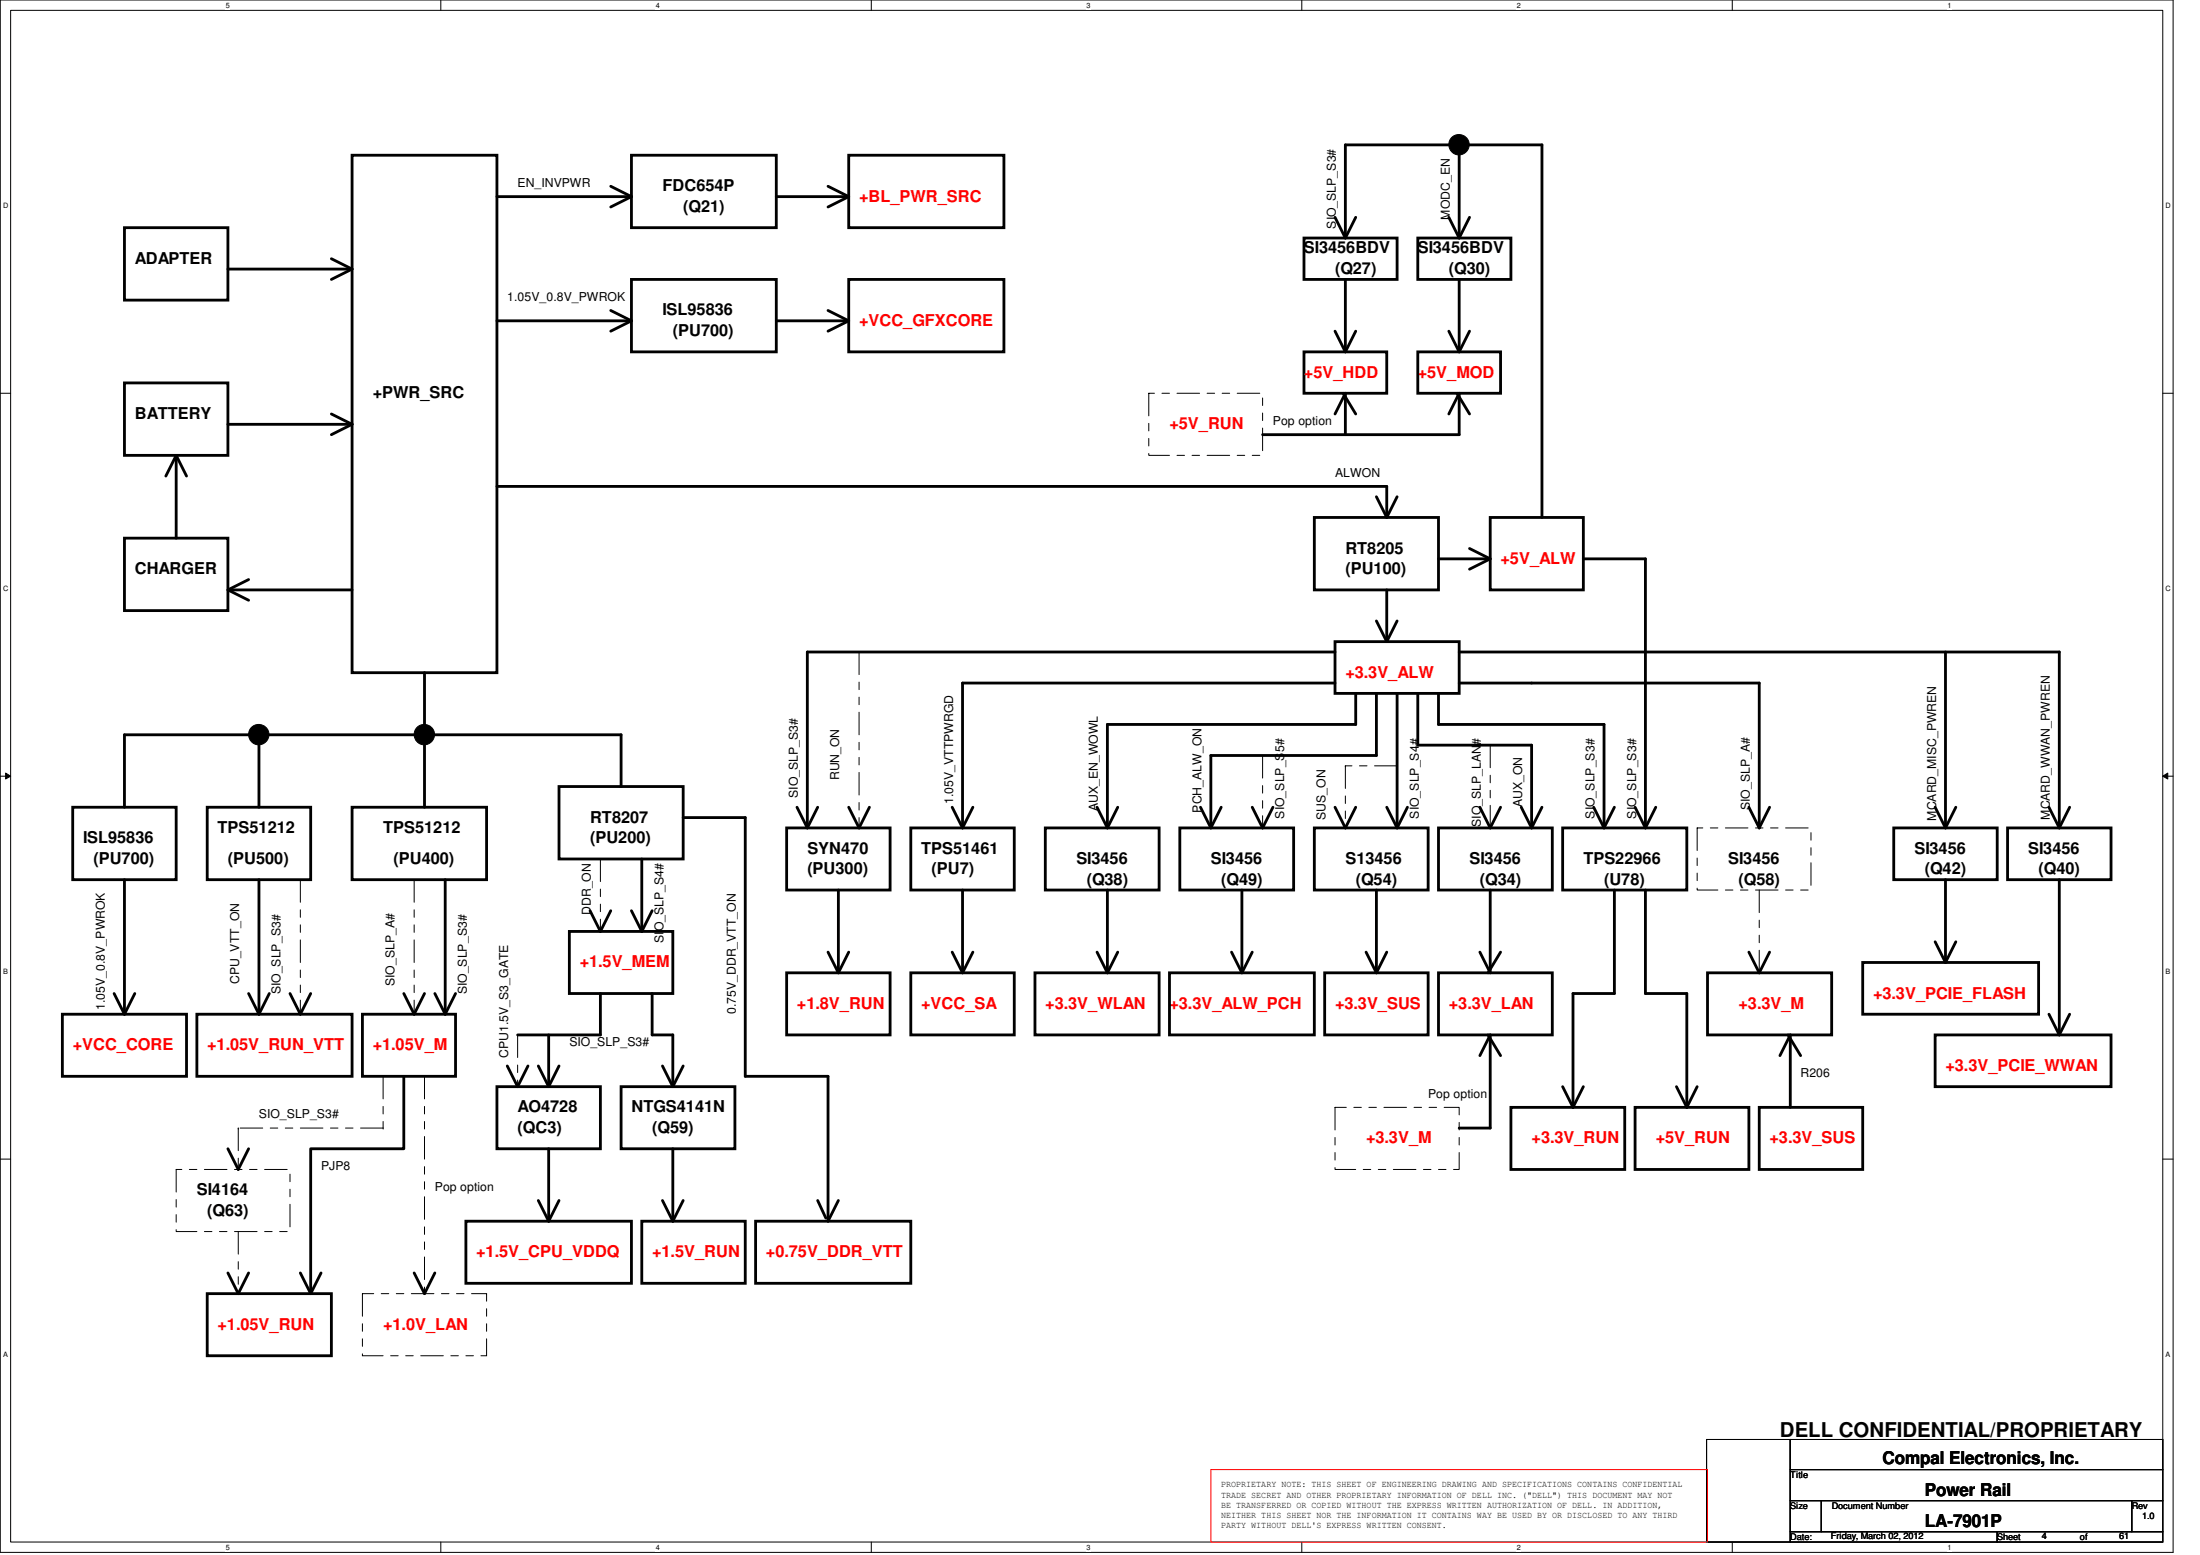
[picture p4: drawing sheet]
<svg xmlns="http://www.w3.org/2000/svg" width="297mm" height="210mm" viewBox="0 0 297 210" stroke-linecap="round" stroke-linejoin="round" font-family="sans-serif">
<path d="M0 0h293.4v209.5h-293.4zM1.4 1.4h290.6v206.8h-290.6z" fill="none" stroke="#000" stroke-width=".14"/>
<g fill="#fff">
<path d="M30.5 .2h.5v1.1h-.5z"/>
<path d="M30.5 208.3h.5v1.1h-.5z"/>
</g>
<path d="M59.5 0v1.4M59.5 208.2v1.3" fill="none" stroke="#000" stroke-width=".14"/>
<g fill="#fff">
<path d="M88.6 .2h.5v1.1h-.5z"/>
<path d="M88.6 208.3h.5v1.1h-.5z"/>
</g>
<path d="M117.6 0v1.4M117.6 208.2v1.3" fill="none" stroke="#000" stroke-width=".14"/>
<g fill="#fff">
<path d="M146.7 .2h.5v1.1h-.5z"/>
<path d="M146.7 208.3h.5v1.1h-.5z"/>
</g>
<path d="M175.8 0v1.4M175.8 208.2v1.3" fill="none" stroke="#000" stroke-width=".14"/>
<g fill="#fff">
<path d="M204.8 .2h.6v1.1h-.6z"/>
<path d="M204.8 208.3h.6v1.1h-.6z"/>
</g>
<path d="M233.9 0v1.4M233.9 208.2v1.3" fill="none" stroke="#000" stroke-width=".14"/>
<g fill="#fff">
<path d="M262.9 .2h.6v1.1h-.6z"/>
<path d="M262.9 208.3h.6v1.1h-.6z"/>
<path d="M.4 27.2h.7v1.1h-.7z"/>
<path d="M292.4 27.2h.7v1.1h-.7z"/>
<path d="M.4 78.9h.7v1.1h-.7z"/>
<path d="M292.4 78.9h.7v1.1h-.7z"/>
</g>
<path d="M0 53.1h1.4M292 53.1h1.4" fill="none" stroke="#000" stroke-width=".14"/>
<g fill="#fff">
<path d="M.4 130.6h.7v1.1h-.7z"/>
<path d="M292.4 130.6h.6v1.1h-.6z"/>
</g>
<path d="M0 104.8h1.4M.8 104.4l.6 .4-.6 .4zM292 104.8h1.4M292 104.8l.7-.4v.8z" fill="none" stroke="#000" stroke-width=".14"/>
<path d="M.8 104.4l.6 .4-.6 .4zM292 104.8l.7-.4v.8z" fill="#000"/>
<g fill="#fff">
<path d="M.4 182.3h.7v1.1h-.7z"/>
<path d="M292.4 182.3h.6v1.1h-.6z"/>
</g>
<g fill="none" stroke="#000" stroke-width=".14">
<path d="M0 156.5h1.4M292 156.5h1.4M230.4 194.3h11.3v13.9h-11.3zM241.7 194.3h50.3v4.1h-50.3zM241.7 198.4h50.3v4.2h-50.3zM241.7 202.6h4.2v4.2h-4.2zM241.7 206.8h28v1.4h-28zM245.9 202.6h41.9v4.2h-41.9zM269.7 206.8h22.3v1.4h-22.3zM287.8 202.6h4.2v4.2h-4.2z"/>
<circle cx="197" cy="19.5" r="1.38"/>
<circle cx="34.9" cy="99.2" r="1.38"/>
<circle cx="57.3" cy="99.2" r="1.38"/>
</g>
<g fill="none" stroke="#000" stroke-width=".14" stroke-dasharray="3 1 1 1 1 1">
<path d="M155.1 53.1h15.4v8.4h-15.4zM116 88v23.8M40.6 118.7v18.2M55.9 118.7v18.2M81.1 116v9.7M116 111.8h.1M170.5 102v9.8M170.5 111.8h.1M181.6 103.4v8.4M181.6 111.8h.1M181.6 103.4h.1M188.6 103.4h-7"/>
<path d="M201.2 100.6v11.2M201.2 111.8h.1M229.1 111.8h15.4v8.3h-15.4zM40.6 136.9h.1M55.9 136.9h.1M69.9 139.7v7M81.1 125.7h.1M237.5 120.1v11.2M237.5 131.3h.1M23.8 157.9h15.4v8.3h-15.4zM32.2 152.3h.1M32.2 152.3v5.6"/>
<path d="M32.2 157.9h.1M51.7 145.3v7M51.7 152.3h.1M51.7 152.3h-19.5M57.3 145.3v29.3M69.9 146.7h.1M180.3 149.5h16.7v8.4h-16.7zM32.2 166.2v8.4M32.2 174.6h.1M48.9 174.6h16.8v8.4h-16.8zM57.3 174.6h.1"/>
</g>
<g fill="none" stroke="#000" stroke-width=".38">
<path d="M197 19.6v12.5M16.8 30.7h14v9.8h-14zM30.8 36.3h16.7M44.7 34.9l2.8 1.4M47.5 36.3l-2.8 1.4M47.5 21h19.6v69.8h-19.6zM67.1 26.5h18.2M82.5 25.1l2.8 1.4M85.3 26.5l-2.8 1.4M85.3 21h19.5v9.7h-19.5zM85.3 37.7h19.5v9.8h-19.5zM104.8 26.5h9.8"/>
<path d="M111.8 25.1l2.8 1.4M114.6 26.5l-2.8 1.4M114.6 21h20.9v9.7h-20.9zM114.6 37.7h20.9v9.8h-20.9zM176.1 32.1h12.5v5.6h-12.5zM180.3 29.3l1.3 2.8M181.6 32.1v-12.5h26.6v50.2M181.6 37.7v9.8M183 29.3l-1.4 2.8M191.4 32.1h12.6v5.6h-12.6zM195.6 29.3l1.4 2.8M197 37.7v9.8"/>
<path d="M198.4 29.3l-1.4 2.8M16.8 51.7h14v9.8h-14zM30.8 57.3h16.7M44.7 55.9l2.8 1.4M47.5 57.3l-2.8 1.4M67.1 43.3h18.2M82.5 41.9l2.8 1.4M85.3 43.3l-2.8 1.4M104.8 43.3h9.8M111.8 41.9l2.8 1.4M114.6 43.3l-2.8 1.4M176.1 47.5h11.1v5.6h-11.1z"/>
<path d="M180.3 44.7l1.3 2.8M180.3 55.9l1.3-2.8v5.6M181.4 53.1l1.6 2.8M183 44.7l-1.4 2.8M191.4 47.5h11.2v5.6h-11.2zM195.6 44.7l1.4 2.8M195.6 55.9l1.4-2.8v5.6h-26.5M196.7 53.1l1.7 2.8M198.4 44.7l-1.4 2.8M16.8 72.6h14v9.8h-14zM23.8 61.5l-1.4 2.8M23.8 61.5l1.4 2.8"/>
<path d="M23.8 61.5v11.1M30.8 79.6h16.7M33.6 78.2l-2.8 1.4 2.8 1.4M67.1 65.7h120.1v4.1M177.5 69.8h16.7v9.8h-16.7zM185.8 67.1l1.4 2.8 1.4-2.8M187.2 79.6v7M194.2 75.4h7M198.4 74l2.8 1.4-2.8 1.4M201.2 69.8h12.6v9.8h-12.6zM213.8 75.4h8.4v36.4M35 99.2v9.8"/>
<path d="M57.3 90.8v18.2M180.3 88h-71.3v23.8M180.3 92.2h-50.3v19.6M180.3 86.6h16.7v7h-16.7zM183 93.6v4.2h-33.5v14M185.8 93.6v8.4h-22.3v9.8M185.8 83.8l1.4 2.8 1.4-2.8M188.6 93.6v18.2M191.4 93.6v7h15.4v11.2M194.2 93.6v4.2h22.4v14M197 88h81v23.8M197 92.2h40.5v19.6"/>
<path d="M262.7 88v23.8M9.8 109h14v9.7h-14zM16.8 118.7v18.2M28 109h13.9v9.7h-13.9zM35 118.7v18.2M47.5 109h18.2v9.7h-18.2zM60.1 118.7v18.2M75.5 106.2h16.7v9.8h-16.7zM83.9 106.2v-7h-67.1v9.8M86.7 116v9.7M92.2 110.4h8.4v34.9h11.2v19.5l1.4-2.7M106.2 111.8h14v8.3h-14z"/>
<path d="M107.6 109l1.4 2.8M110.4 109l-1.4 2.8M114.6 109l1.4 2.8 1.4-2.8M123 111.8h13.9v8.3h-13.9zM128.6 109l1.4 2.8M131.4 109l-1.4 2.8M141.1 111.8h15.4v8.3h-15.4zM148.1 109l1.4 2.8M150.9 109l-1.4 2.8M159.3 111.8h15.4v8.3h-15.4zM162.1 109l1.4 2.8M164.9 109l-1.4 2.8"/>
<path d="M169.1 109l1.4 2.8 1.4-2.8M177.5 111.8h15.3v8.3h-15.3zM180.3 109l1.3 2.8 1.4-2.8M187.2 109l1.4 2.8M190 109l-1.4 2.8M194.2 111.8h15.4v8.3h-15.4zM199.8 109l1.4 2.8 1.4-2.8M205.4 109l1.4 2.8M208.2 109l-1.4 2.8M211 111.8h16.7v8.3h-16.7zM215.2 109l1.4 2.8M218 109l-1.4 2.8"/>
<path d="M220.8 109l1.4 2.8M223.6 109l-1.4 2.8M236.1 109l1.4 2.8M238.9 109l-1.4 2.8M255.7 111.8h14v6.9h-14zM261.3 109l1.4 2.8M262.7 118.7v11.2M264.1 109l-1.4 2.8M271.1 111.8h13.9v6.9h-13.9zM276.6 109l1.4 2.8M278 118.7v21M279.4 109l-1.4 2.8"/>
<path d="M8.4 136.9h16.8v8.4h-16.8zM15.4 134.1l1.4 2.8M18.2 134.1l-1.4 2.8M26.6 136.9h20.9v8.4h-20.9zM33.6 134.1l1.4 2.8M36.4 134.1l-1.4 2.8M39.2 134.1l1.4 2.8 1.3-2.8M48.9 136.9h12.6v8.4h-12.6zM54.5 134.1l1.4 2.8 1.4-2.8M58.7 134.1l1.4 2.8M61.5 134.1l-1.4 2.8M74.1 139.7v7"/>
<path d="M76.9 125.7h13.9v8.4h-13.9zM79.7 122.9l1.4 2.8 1.4-2.8M81.1 134.1v5.6h-11.2M85.3 122.9l1.4 2.8M88 134.1v5.6h2.8v7M88 122.9l-1.3 2.8M106.2 131.3h14v8.4h-14zM111.8 128.5l1.4 2.8M113.2 120.1v11.2M114.6 128.5l-1.4 2.8M123 131.3h13.9v8.4h-13.9zM128.6 128.5l1.4 2.8"/>
<path d="M130 120.1v11.2M131.4 128.5l-1.4 2.8M139.7 131.3h16.8v8.4h-16.8zM148.1 128.5l1.4 2.8M149.5 120.1v11.2M150.9 128.5l-1.4 2.8M157.9 131.3h19.6v8.4h-19.6zM166.3 128.5l1.4 2.8M167.7 120.1v11.2M169.1 128.5l-1.4 2.8M178.9 131.3h13.9v8.4h-13.9zM184.4 128.5l1.4 2.8"/>
<path d="M185.8 120.1v11.2M187.2 128.5l-1.4 2.8M194.2 131.3h15.4v8.4h-15.4zM200.9 139.7l1.7 2.8M201.2 120.1v11.2l-1.4-2.8M202.6 128.5l-1.7 2.8M218 120.1v14h-5.6v15.4M222.2 120.1v14h5.5v15.4M230.5 131.3h16.8v8.4h-16.8zM236.1 128.5l1.4 2.8 1.4-2.8M241.4 139.7l1.7 2.8M251.5 129.9h23.7v7h-23.7z"/>
<path d="M261.3 127.1l1.4 2.8M261.3 139.7h23.7v7h-23.7zM264.1 127.1l-1.4 2.8M276.6 136.9l1.4 2.8M279.4 136.9l-1.4 2.8M30.8 155.1l1.4 2.8 1.4-2.8M54.5 145.3v9.8h-12.6v19.5M67.1 146.7h14v8.4h-14zM68.5 143.9l1.4 2.8 1.4-2.8M72.7 143.9l1.4 2.8M74.1 155.1v9.7M75.5 143.9l-1.4 2.8"/>
<path d="M83.9 146.7h15.3v8.4h-15.3zM89.4 143.9l1.4 2.8M90.8 155.1v9.7M92.2 143.9l-1.4 2.8M199.8 142.5l1.4-2.8v12.6h-4.2M204 149.5h15.4v8.4h-15.4zM211 146.7l1.4 2.8M213.8 146.7l-1.4 2.8M220.8 149.5h15.3v8.4h-15.3zM226.4 146.7l1.3 2.8M229.1 146.7l-1.4 2.8M237.5 149.5h14v8.4h-14z"/>
<path d="M240.3 142.5l1.4-2.8v9.8M28 174.6h16.7v8.4h-16.7zM30.8 171.8l1.4 2.8 1.4-2.8M40.6 171.8l1.3 2.8M43.3 171.8l-1.4 2.8M55.9 171.8l1.4 2.8 1.4-2.8M62.9 164.8h22.4v8.4h-22.4zM72.7 162.1l1.4 2.7M75.5 162.1l-1.4 2.7M86.7 164.8h13.9v8.4h-13.9zM89.4 162.1l1.4 2.7M92.2 162.1l-1.4 2.7"/>
<path d="M102 164.8h21v8.4h-21zM110.4 162.1l1.1 2.3"/>
</g>
<g fill="#000">
<circle cx="197" cy="19.5" r="1.38"/>
<circle cx="34.9" cy="99.2" r="1.38"/>
<circle cx="57.3" cy="99.2" r="1.38"/>
</g>
<path d="M163.5 198.4h67v9.8h-67z" fill="none" stroke="#f00" stroke-width=".14"/>
<text font-size="2.8" x="240.3" y="194">DELL CONFIDENTIAL/PROPRIETARY</text>
<g font-size="2.4">
<text x="254.2" y="197.7">Compal Electronics, Inc.</text>
<text x="259.9" y="202">Power Rail</text>
<text x="259.9" y="206.2">LA-7901P</text>
</g>
<g font-size="2.2">
<text x="89.4" y="25.8">FDC654P</text>
<text x="92.2" y="28.6">(Q21)</text>
<text x="18.2" y="35.6">ADAPTER</text>
<text x="176.1" y="34.2">SI3456BDV</text>
<text x="191.4" y="34.2">SI3456BDV</text>
<text x="180.3" y="37">(Q27)</text>
<text x="195.6" y="37">(Q30)</text>
<text x="89.4" y="42.6">ISL95836</text>
<text x="90.8" y="45.4">(PU700)</text>
<text x="50.3" y="53.8">+PWR_SRC</text>
<text x="18.2" y="56.6">BATTERY</text>
<text x="18.2" y="77.5">CHARGER</text>
<text x="181.6" y="74.7">RT8205</text>
<text x="181.6" y="77.5">(PU100)</text>
<text x="11.2" y="113.8">ISL95836</text>
<text x="29.4" y="112.4">TPS51212</text>
<text x="51.7" y="112.4">TPS51212</text>
<text x="79.7" y="111">RT8207</text>
<text x="79.7" y="113.8">(PU200)</text>
<text x="12.6" y="116.6">(PU700)</text>
<text x="30.8" y="116.6">(PU500)</text>
<text x="53.1" y="116.6">(PU400)</text>
<text x="109" y="118">(PU300)</text>
<text x="109" y="115.2">SYN470</text>
<text x="124.4" y="115.2">TPS51461</text>
<text x="125.8" y="118">(PU7)</text>
<text x="145.3" y="116.6">SI3456</text>
<text x="146.7" y="119.4">(Q38)</text>
<text x="163.5" y="116.6">SI3456</text>
<text x="164.9" y="119.4">(Q49)</text>
<text x="181.6" y="116.6">S13456</text>
<text x="183" y="119.4">(Q54)</text>
<text x="198.4" y="116.6">SI3456</text>
<text x="199.8" y="119.4">(Q34)</text>
<text x="213.8" y="116.6">TPS22966</text>
<text x="216.6" y="119.4">(U78)</text>
<text x="233.3" y="116.6">SI3456</text>
<text x="234.7" y="119.4">(Q58)</text>
<text x="258.5" y="115.2">SI3456</text>
<text x="259.9" y="118">(Q42)</text>
<text x="273.9" y="115.2">SI3456</text>
<text x="275.2" y="118">(Q40)</text>
<text x="69.9" y="150.2">AO4728</text>
<text x="69.9" y="153">(QC3)</text>
<text x="85.3" y="150.2">NTGS4141N</text>
<text x="88" y="153">(Q59)</text>
<text x="26.6" y="161.3">SI4164</text>
<text x="28" y="164.1">(Q63)</text>
</g>
<g font-size="2.2" fill="#f00">
<text x="116" y="27.2">+BL_PWR_SRC</text>
<text x="116" y="44">+VCC_GFXCORE</text>
<text x="176.1" y="51">+5V_HDD</text>
<text x="191.4" y="51">+5V_MOD</text>
<text x="157.9" y="58">+5V_RUN</text>
<text x="202.6" y="76.1">+5V_ALW</text>
<text x="181.6" y="91.5">+3.3V_ALW</text>
<text x="78.3" y="130.6">+1.5V_MEM</text>
<text x="107.6" y="136.2">+1.8V_RUN</text>
<text x="124.4" y="136.2">+VCC_SA</text>
<text x="141.1" y="136.2">+3.3V_WLAN</text>
<text x="157.9" y="136.2">+3.3V_ALW_PCH</text>
<text x="180.3" y="136.2">+3.3V_SUS</text>
<text x="195.6" y="136.2">+3.3V_LAN</text>
<text x="234.7" y="136.2">+3.3V_M</text>
<text x="252.9" y="134.8">+3.3V_PCIE_FLASH</text>
<text x="9.8" y="141.8">+VCC_CORE</text>
<text x="28" y="141.8">+1.05V_RUN_VTT</text>
<text x="50.3" y="141.8">+1.05V_M</text>
<text x="262.7" y="144.6">+3.3V_PCIE_WWAN</text>
<text x="184.4" y="154.3">+3.3V_M</text>
<text x="206.8" y="154.3">+3.3V_RUN</text>
<text x="223.6" y="154.3">+5V_RUN</text>
<text x="238.9" y="154.3">+3.3V_SUS</text>
<text x="64.3" y="169.7">+1.5V_CPU_VDDQ</text>
<text x="88" y="169.7">+1.5V_RUN</text>
<text x="103.4" y="169.7">+0.75V_DDR_VTT</text>
<text x="29.4" y="179.5">+1.05V_RUN</text>
<text x="51.7" y="179.5">+1.0V_LAN</text>
</g>
<g font-size="1.7">
<text x="69.9" y="25.2">EN_INVPWR</text>
<text x="195.7" y="29.6" transform="rotate(-90 195.7 29.6)">MODC_EN</text>
<text x="180.4" y="30.9" transform="rotate(-90 180.4 30.9)">SIO_SLP_S3#</text>
<text x="68.5" y="40.6">1.05V_0.8V_PWROK</text>
<text x="171.9" y="57.4">Pop option</text>
<text x="180.3" y="64.3">ALWON</text>
<text x="107.7" y="107.7" transform="rotate(-90 107.7 107.7)">SIO_SLP_S3#</text>
<text x="113.3" y="105.3" transform="rotate(-90 113.3 105.3)">RUN_ON</text>
<text x="128.7" y="108.5" transform="rotate(-90 128.7 108.5)">1.05V_VTTPWRGD</text>
<text x="148.2" y="109.5" transform="rotate(-90 148.2 109.5)">AUX_EN_WOWL</text>
<text x="162.2" y="109.7" transform="rotate(-90 162.2 109.7)">PCH_ALW_ON</text>
<text x="173.4" y="110.5" transform="rotate(-90 173.4 110.5)">SIO_SLP_S5#</text>
<text x="179" y="110.7" transform="rotate(-90 179 110.7)">SUS_ON</text>
<text x="191.6" y="110.5" transform="rotate(-90 191.6 110.5)">SIO_SLP_S4#</text>
<text x="199.9" y="111.6" transform="rotate(-90 199.9 111.6)">SIO_SLP_LAN#</text>
<text x="205.5" y="109" transform="rotate(-90 205.5 109)">AUX_ON</text>
<text x="215.3" y="110.5" transform="rotate(-90 215.3 110.5)">SIO_SLP_S3#</text>
<text x="220.9" y="110.5" transform="rotate(-90 220.9 110.5)">SIO_SLP_S3#</text>
<text x="236.3" y="109.4" transform="rotate(-90 236.3 109.4)">SIO_SLP_A#</text>
<text x="261.4" y="110.8" transform="rotate(-90 261.4 110.8)">MCARD_MISC_PWREN</text>
<text x="276.8" y="110.7" transform="rotate(-90 276.8 110.7)">MCARD_WWAN_PWREN</text>
<text x="79.8" y="123.5" transform="rotate(-90 79.8 123.5)">DDR_ON</text>
<text x="89.6" y="127.3" transform="rotate(-90 89.6 127.3)">SIO_SLP_S4#</text>
<text x="14.1" y="136.4" transform="rotate(-90 14.1 136.4)">1.05V_0.8V_PWROK</text>
<text x="32.3" y="132.8" transform="rotate(-90 32.3 132.8)">CPU_VTT_ON</text>
<text x="37.9" y="134.2" transform="rotate(-90 37.9 134.2)">SIO_SLP_S3#</text>
<text x="53.3" y="133.1" transform="rotate(-90 53.3 133.1)">SIO_SLP_A#</text>
<text x="63" y="134.2" transform="rotate(-90 63 134.2)">SIO_SLP_S3#</text>
<text x="99.4" y="136.9" transform="rotate(-90 99.4 136.9)">0.75V_DDR_VTT_ON</text>
<text x="68.6" y="142.8" transform="rotate(-90 68.6 142.8)">CPU1.5V_S3_GATE</text>
<text x="76.9" y="141.2">SIO_SLP_S3#</text>
<text x="192.8" y="148.2">Pop option</text>
<text x="243.1" y="145.4">R206</text>
<text x="35" y="151">SIO_SLP_S3#</text>
<text x="43.3" y="157.9">PJP8</text>
<text x="58.7" y="160.7">Pop option</text>
</g>
<g font-size="1.2">
<text x="164.9" y="200.8">PROPRIETARY NOTE: THIS SHEET OF ENGINEERING DRAWING AND SPECIFICATIONS CONTAINS CONFIDENTIAL</text>
<text x="164.9" y="202.1">TRADE SECRET AND OTHER PROPRIETARY INFORMATION OF DELL INC. (&quot;DELL&quot;) THIS DOCUMENT MAY NOT</text>
<text x="164.9" y="203.5">BE TRANSFERRED OR COPIED WITHOUT THE EXPRESS WRITTEN AUTHORIZATION OF DELL. IN ADDITION,</text>
<text x="241.7" y="199.5">Title</text>
<text x="241.7" y="203.7">Size</text>
<text x="247.3" y="203.7">Document Number</text>
<text x="287.8" y="203.7">Rev</text>
<text x="164.9" y="204.9">NEITHER THIS SHEET NOR THE INFORMATION IT CONTAINS WAY BE USED BY OR DISCLOSED TO ANY THIRD</text>
<text x="164.9" y="206.2">PARTY WITHOUT DELL'S EXPRESS WRITTEN CONSENT.</text>
<text x="241.7" y="207.9">Date:</text>
<text x="247.2" y="207.8">Friday, March 02, 2012</text>
<text x="269.7" y="207.9">Sheet</text>
<text x="275.7" y="207.8">4</text>
<text x="280.8" y="207.9">of</text>
<text x="286.1" y="207.8">61</text>
<text x="289.2" y="205.1">1.0</text>
</g>
<g font-size="1">
<text x="30.5" y="1.1">5</text>
<text x="88.6" y="1.1">4</text>
<text x="146.7" y="1.1">3</text>
<text x="204.8" y="1.1">2</text>
<text x="262.9" y="1.1">1</text>
<text x=".4" y="28.1">D</text>
<text x="292.4" y="28.1">D</text>
<text x=".4" y="79.8">C</text>
<text x="292.4" y="79.8">C</text>
<text x=".4" y="131.5">B</text>
<text x="292.4" y="131.5">B</text>
<text x=".4" y="183.2">A</text>
<text x="292.4" y="183.2">A</text>
<text x="30.5" y="209.2">5</text>
<text x="88.6" y="209.2">4</text>
<text x="146.7" y="209.2">3</text>
<text x="204.8" y="209.2">2</text>
<text x="262.9" y="209.2">1</text>
</g>
</svg>
